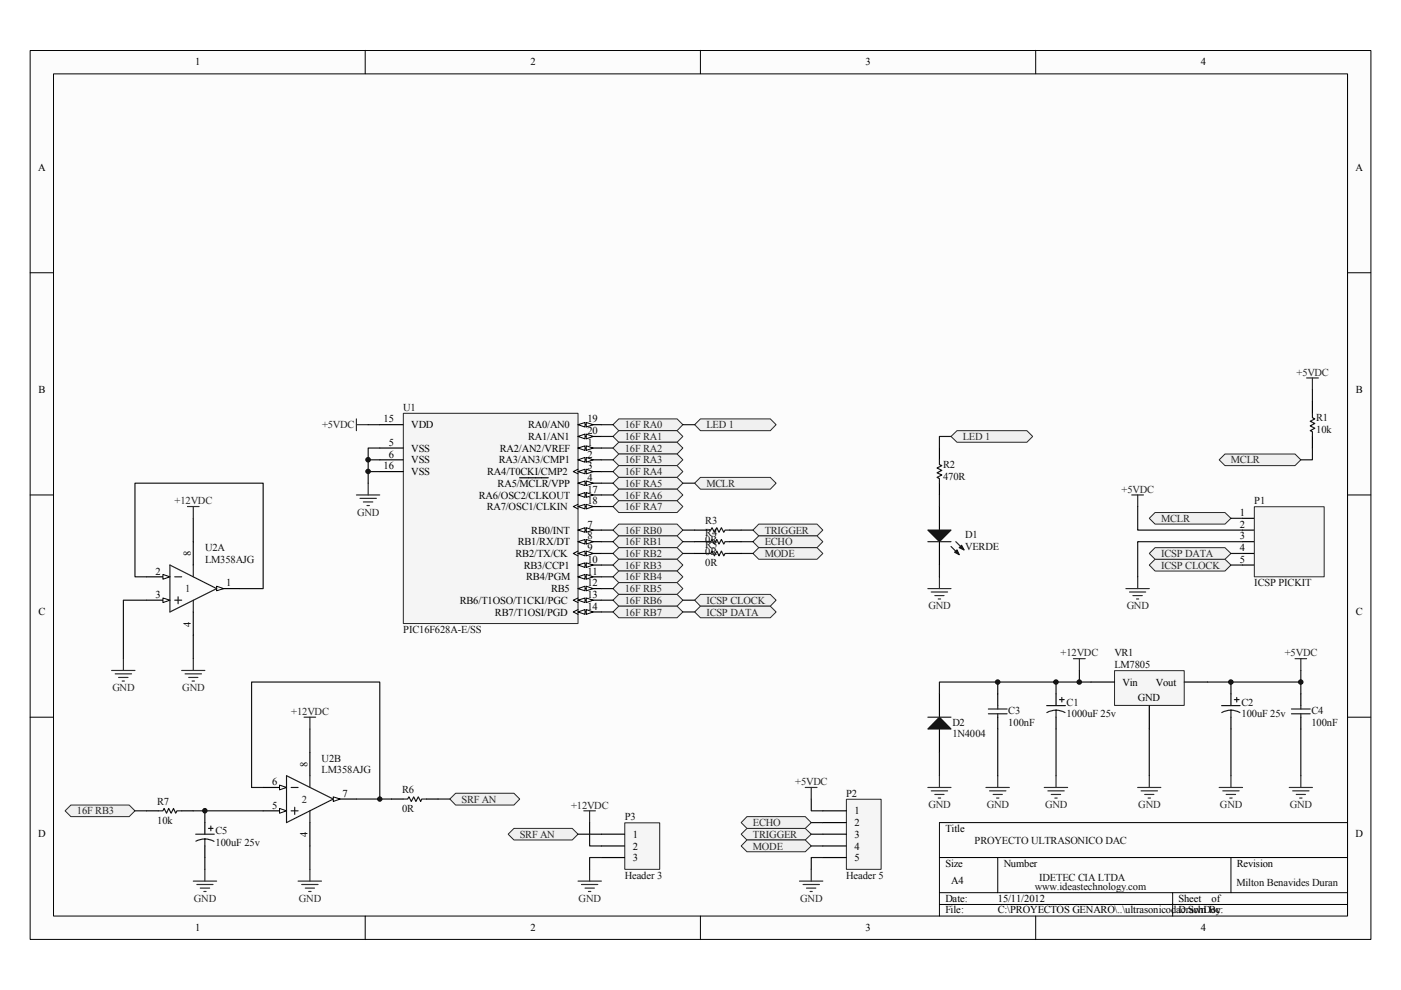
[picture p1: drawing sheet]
<svg xmlns="http://www.w3.org/2000/svg" width="297mm" height="210mm" viewBox="0 0 297 210" stroke-linecap="round" stroke-linejoin="round" font-family="sans-serif">
<path d="M6.4 10.8h284.3v188.4h-284.3z" fill="#fcfcfc"/>
<path d="M6.4 10.7h284.3v188.5h-284.3z" fill="none" stroke="#000" stroke-width=".21"/>
<path d="M11.4 15.7h274.3v178.5h-274.3z" fill="#fcfcfc"/>
<g fill="none" stroke="#000" stroke-width=".21">
<path d="M11.3 15.7h274.4v178.5h-274.4zM77.4 10.7v4.9M148.5 10.7v4.9M219.6 10.7v4.9M6.4 57.8h4.9M285.7 57.8h4.9M6.4 104.9h4.9M285.7 104.9h4.9M6.4 152.1h4.9M285.7 152.1h4.9M285.7 174.4h-86.5v19.8M77.4 194.2v5"/>
<path d="M148.5 194.2v5M199.2 181.8h86.5M199.2 189.3h86.5M199.2 191.8h86.5M211.5 181.8v7.5M219.6 194.2v5M248.6 189.3v4.9M261 181.8v7.5"/>
</g>
<path d="M85.6 87.7h37v44.5h-37z" fill="#f5f5f5"/>
<path d="M85.5 87.6h37.1v44.6h-37.1z" fill="none" stroke="#262626" stroke-width=".21"/>
<path d="M122.6 95h4.9" fill="none" stroke="#000" stroke-width=".25"/>
<path d="M122.6 95l1.4-.5v1z" fill="#fcfcfc"/>
<path d="M122.6 95l1.4-.5v1z" fill="none" stroke="#000" stroke-width=".21"/>
<path d="M124.3 94.5l1.5 .5-1.5 .5z" fill="#fcfcfc"/>
<path d="M124.3 94.5l1.5 .5-1.5 .5z" fill="none" stroke="#000" stroke-width=".21"/>
<path d="M122.6 97.5h4.9" fill="none" stroke="#000" stroke-width=".25"/>
<path d="M122.6 97.5l1.4-.5v1z" fill="#fcfcfc"/>
<path d="M122.6 97.5l1.4-.5v1z" fill="none" stroke="#000" stroke-width=".21"/>
<path d="M124.3 97l1.5 .5-1.5 .5z" fill="#fcfcfc"/>
<path d="M122.6 99.5l-1.1 .5 1.1 .5M124.3 97l1.5 .5-1.5 .5z" fill="none" stroke="#000" stroke-width=".21"/>
<path d="M122.6 100h4.9" fill="none" stroke="#000" stroke-width=".25"/>
<path d="M122.6 100l1.4-.5v1z" fill="#fcfcfc"/>
<path d="M122.6 100l1.4-.5v1z" fill="none" stroke="#000" stroke-width=".21"/>
<path d="M124.3 99.5l1.5 .5-1.5 .5z" fill="#fcfcfc"/>
<path d="M124.3 99.5l1.5 .5-1.5 .5z" fill="none" stroke="#000" stroke-width=".21"/>
<path d="M122.6 102.4h4.9" fill="none" stroke="#000" stroke-width=".25"/>
<path d="M122.6 102.4l1.4-.4v1z" fill="#fcfcfc"/>
<path d="M122.6 102.4l1.4-.4v1z" fill="none" stroke="#000" stroke-width=".21"/>
<path d="M124.3 102l1.5 .4-1.5 .6z" fill="#fcfcfc"/>
<path d="M124.3 102l1.5 .4-1.5 .6z" fill="none" stroke="#000" stroke-width=".21"/>
<path d="M80.5 95h5M80.5 97.5h5M110.2 101.3h6M122.6 112.4h4.9" fill="none" stroke="#000" stroke-width=".25"/>
<path d="M122.6 112.4l1.4-.5v1z" fill="#fcfcfc"/>
<path d="M122.6 112.4l1.4-.5v1z" fill="none" stroke="#000" stroke-width=".21"/>
<path d="M124.3 111.9l1.5 .5-1.5 .5z" fill="#fcfcfc"/>
<path d="M124.3 111.9l1.5 .5-1.5 .5z" fill="none" stroke="#000" stroke-width=".21"/>
<path d="M122.6 114.8h4.9" fill="none" stroke="#000" stroke-width=".25"/>
<path d="M122.6 114.8l1.4-.4v1z" fill="#fcfcfc"/>
<path d="M122.6 114.8l1.4-.4v1z" fill="none" stroke="#000" stroke-width=".21"/>
<path d="M124.3 114.4l1.5 .4-1.5 .6z" fill="#fcfcfc"/>
<path d="M122.6 116.8l-1.1 .5 1.1 .6M124.3 114.4l1.5 .4-1.5 .6z" fill="none" stroke="#000" stroke-width=".21"/>
<path d="M122.6 117.3h4.9" fill="none" stroke="#000" stroke-width=".25"/>
<path d="M122.6 117.3l1.4-.5v1.1z" fill="#fcfcfc"/>
<path d="M122.6 117.3l1.4-.5v1.1z" fill="none" stroke="#000" stroke-width=".21"/>
<path d="M124.3 116.8l1.5 .5-1.5 .6z" fill="#fcfcfc"/>
<path d="M124.3 116.8l1.5 .5-1.5 .6z" fill="none" stroke="#000" stroke-width=".21"/>
<path d="M122.6 119.8h4.9" fill="none" stroke="#000" stroke-width=".25"/>
<path d="M122.6 119.8l1.4-.5v1z" fill="#fcfcfc"/>
<path d="M122.6 119.8l1.4-.5v1z" fill="none" stroke="#000" stroke-width=".21"/>
<path d="M124.3 119.3l1.5 .5-1.5 .5z" fill="#fcfcfc"/>
<path d="M124.3 119.3l1.5 .5-1.5 .5z" fill="none" stroke="#000" stroke-width=".21"/>
<path d="M122.6 122.3h4.9" fill="none" stroke="#000" stroke-width=".25"/>
<path d="M122.6 122.3l1.4-.5v1z" fill="#fcfcfc"/>
<path d="M122.6 122.3l1.4-.5v1z" fill="none" stroke="#000" stroke-width=".21"/>
<path d="M124.3 121.8l1.5 .5-1.5 .5z" fill="#fcfcfc"/>
<path d="M124.3 121.8l1.5 .5-1.5 .5z" fill="none" stroke="#000" stroke-width=".21"/>
<path d="M122.6 124.8h4.9" fill="none" stroke="#000" stroke-width=".25"/>
<path d="M122.6 124.8l1.4-.5v1z" fill="#fcfcfc"/>
<path d="M122.6 124.8l1.4-.5v1z" fill="none" stroke="#000" stroke-width=".21"/>
<path d="M124.3 124.3l1.5 .5-1.5 .5z" fill="#fcfcfc"/>
<path d="M122.6 126.8l-1.1 .5 1.1 .5M124.3 124.3l1.5 .5-1.5 .5z" fill="none" stroke="#000" stroke-width=".21"/>
<path d="M122.6 127.3h4.9" fill="none" stroke="#000" stroke-width=".25"/>
<path d="M122.6 127.3l1.4-.5v1z" fill="#fcfcfc"/>
<path d="M122.6 127.3l1.4-.5v1z" fill="none" stroke="#000" stroke-width=".21"/>
<path d="M124.3 126.8l1.5 .5-1.5 .5z" fill="#fcfcfc"/>
<path d="M122.6 129.2l-1.1 .6 1.1 .5M124.3 126.8l1.5 .5-1.5 .5z" fill="none" stroke="#000" stroke-width=".21"/>
<path d="M122.6 129.8h4.9" fill="none" stroke="#000" stroke-width=".25"/>
<path d="M122.6 129.8l1.4-.6v1.1z" fill="#fcfcfc"/>
<path d="M122.6 129.8l1.4-.6v1.1z" fill="none" stroke="#000" stroke-width=".21"/>
<path d="M124.3 129.2l1.5 .6-1.5 .5z" fill="#fcfcfc"/>
<path d="M124.3 129.2l1.5 .6-1.5 .5z" fill="none" stroke="#000" stroke-width=".21"/>
<path d="M80.5 90h5M80.5 100h5M122.6 104.9h4.9" fill="none" stroke="#000" stroke-width=".25"/>
<path d="M122.6 104.9l1.4-.5v1.1z" fill="#fcfcfc"/>
<path d="M122.6 104.9l1.4-.5v1.1z" fill="none" stroke="#000" stroke-width=".21"/>
<path d="M124.3 104.4l1.5 .5-1.5 .6z" fill="#fcfcfc"/>
<path d="M122.6 106.9l-1.1 .5 1.1 .5M124.3 104.4l1.5 .5-1.5 .6z" fill="none" stroke="#000" stroke-width=".21"/>
<path d="M122.6 107.4h4.9" fill="none" stroke="#000" stroke-width=".25"/>
<path d="M122.6 107.4l1.4-.5v1z" fill="#fcfcfc"/>
<path d="M122.6 107.4l1.4-.5v1z" fill="none" stroke="#000" stroke-width=".21"/>
<path d="M124.3 106.9l1.5 .5-1.5 .5z" fill="#fcfcfc"/>
<path d="M124.3 106.9l1.5 .5-1.5 .5z" fill="none" stroke="#000" stroke-width=".21"/>
<path d="M122.6 90h4.9" fill="none" stroke="#000" stroke-width=".25"/>
<path d="M122.6 90l1.4-.4v1z" fill="#fcfcfc"/>
<path d="M122.6 90l1.4-.4v1z" fill="none" stroke="#000" stroke-width=".21"/>
<path d="M124.3 89.6l1.5 .4-1.5 .6z" fill="#fcfcfc"/>
<path d="M124.3 89.6l1.5 .4-1.5 .6z" fill="none" stroke="#000" stroke-width=".21"/>
<path d="M122.6 92.5h4.9" fill="none" stroke="#000" stroke-width=".25"/>
<path d="M122.6 92.5l1.4-.5v1z" fill="#fcfcfc"/>
<path d="M122.6 92.5l1.4-.5v1z" fill="none" stroke="#000" stroke-width=".21"/>
<path d="M124.3 92l1.5 .5-1.5 .5z" fill="#fcfcfc"/>
<path d="M124.3 92l1.5 .5-1.5 .5z" fill="none" stroke="#000" stroke-width=".21"/>
<path d="M236.3 142.2h14.8v7.4h-14.8z" fill="#f5f5f5"/>
<path d="M236.3 142.2h14.8v7.4h-14.8z" fill="none" stroke="#262626" stroke-width=".21"/>
<path d="M211.5 147.1v2.5M211.5 152.1v2.5M223.9 147.1v2.5M223.9 152.1v2.5M231.3 144.6h5M243.7 149.6v5M251.1 144.6h4.9M261 147.1v2.5M261 152.1v2.5M275.8 147.1v2.5M275.8 152.1v2.5" fill="none" stroke="#000" stroke-width=".25"/>
<g fill="none" stroke="#1c1c1c" stroke-width=".25">
<path d="M209.5 150.3h4M209.5 151.3h4M211.5 149.6v.7M211.5 151.3v.8M221.9 149.6h4M223.9 150.6l.8 .1 1.1 .4M223.9 150.6l-1.2 .2-.7 .3M223.9 150.6v1.5M224.6 148.3h1M225.1 147.9v.9M259 149.6h3.9M261 150.6l.8 .1 1.1 .4"/>
<path d="M261 150.6l-.8 .1-1.2 .4M261 150.6v1.5M261.7 148.3h1M262.2 147.9v.9M273.8 150.3h4M273.8 151.3h4M275.8 149.6v.7M275.8 151.3v.8"/>
</g>
<g fill="none" stroke="#0e0e0e" stroke-width=".25">
<path d="M78.1 90h2.4M80.5 95h-2.4v2.5M211.5 154.6v9.9M223.9 144.6v2.5M223.9 154.6v9.9M228.9 142.2v2.4M231.3 144.6h-19.8v2.5M243.7 154.6v9.9M256 144.6h5v2.5M261 154.6v9.9M261 144.6h14.8M275.8 142.2v4.9"/>
<path d="M275.8 154.6v9.9"/>
</g>
<g fill="none" stroke="#262626" stroke-width=".25">
<path d="M75.6 88.8v2.5M75.6 90h2.5M75.6 104.9h4.9M76.3 105.7h3.5M77 106.4h2M77.8 107.2h.5M78.1 102.4v2.5M227.6 139.7h2.5M228.9 139.7v2.5M274.6 139.7h2.4M275.8 139.7v2.5M209 167h5"/>
<path d="M209.8 167.7h3.5M210.6 168.4h1.9M211.3 169.2h.5M211.5 164.5v2.5M221.4 167h5M222.2 167.7h3.4M222.9 168.4h2M223.6 169.2h.6M223.9 164.5v2.5M241.2 167h4.9M241.9 167.7h3.5M242.7 168.4h1.9"/>
<path d="M243.4 169.2h.5M243.7 164.5v2.5M258.5 167h4.9M259.2 167.7h3.5M260 168.4h2M260.7 169.2h.5M261 164.5v2.5M273.3 167h5M274.1 167.7h3.4M274.8 168.4h2M275.5 169.2h.6M275.8 164.5v2.5"/>
</g>
<path d="M130 90l1.2-1.2h12.4l1.2 1.2-1.2 1.3h-12.4z" fill-rule="evenodd" fill="#f0f0f0"/>
<path d="M130 90l1.2-1.2h12.4l1.2 1.2-1.2 1.3h-12.4z" fill="none" stroke="#262626" stroke-width=".21"/>
<path d="M127.5 90h2.5" fill="none" stroke="#0e0e0e" stroke-width=".25"/>
<path d="M130 92.5l1.2-1.2h12.4l1.2 1.2-1.2 1.3h-12.4z" fill-rule="evenodd" fill="#f0f0f0"/>
<path d="M130 92.5l1.2-1.2h12.4l1.2 1.2-1.2 1.3h-12.4z" fill="none" stroke="#262626" stroke-width=".21"/>
<path d="M127.5 92.5h2.5" fill="none" stroke="#0e0e0e" stroke-width=".25"/>
<path d="M130 95l1.2-1.2h12.4l1.2 1.2-1.2 1.3h-12.4z" fill-rule="evenodd" fill="#f0f0f0"/>
<path d="M130 95l1.2-1.2h12.4l1.2 1.2-1.2 1.3h-12.4z" fill="none" stroke="#262626" stroke-width=".21"/>
<path d="M127.5 95h2.5" fill="none" stroke="#0e0e0e" stroke-width=".25"/>
<path d="M130 97.5l1.2-1.2h12.4l1.2 1.2-1.2 1.2h-12.4z" fill-rule="evenodd" fill="#f0f0f0"/>
<path d="M130 97.5l1.2-1.2h12.4l1.2 1.2-1.2 1.2h-12.4z" fill="none" stroke="#262626" stroke-width=".21"/>
<path d="M127.5 97.5h2.5" fill="none" stroke="#0e0e0e" stroke-width=".25"/>
<path d="M131.2 98.7h12.4l1.2 1.3-1.2 1.2h-12.4l-1.2-1.2z" fill-rule="evenodd" fill="#f0f0f0"/>
<path d="M131.2 98.7h12.4l1.2 1.3-1.2 1.2h-12.4l-1.2-1.2z" fill="none" stroke="#262626" stroke-width=".21"/>
<path d="M127.5 100h2.5" fill="none" stroke="#0e0e0e" stroke-width=".25"/>
<path d="M130 102.4l1.2-1.2h12.4l1.2 1.2-1.2 1.3h-12.4z" fill-rule="evenodd" fill="#f0f0f0"/>
<path d="M130 102.4l1.2-1.2h12.4l1.2 1.2-1.2 1.3h-12.4z" fill="none" stroke="#262626" stroke-width=".21"/>
<path d="M127.5 102.4h2.5" fill="none" stroke="#0e0e0e" stroke-width=".25"/>
<path d="M130 104.9l1.2-1.2h12.4l1.2 1.2-1.2 1.3h-12.4z" fill-rule="evenodd" fill="#f0f0f0"/>
<path d="M130 104.9l1.2-1.2h12.4l1.2 1.2-1.2 1.3h-12.4z" fill="none" stroke="#262626" stroke-width=".21"/>
<path d="M127.5 104.9h2.5" fill="none" stroke="#0e0e0e" stroke-width=".25"/>
<path d="M130 107.4l1.2-1.2h12.4l1.2 1.2-1.2 1.3h-12.4z" fill-rule="evenodd" fill="#f0f0f0"/>
<path d="M130 107.4l1.2-1.2h12.4l1.2 1.2-1.2 1.3h-12.4z" fill="none" stroke="#262626" stroke-width=".21"/>
<path d="M127.5 107.4h2.5" fill="none" stroke="#0e0e0e" stroke-width=".25"/>
<path d="M131.2 111.1h12.4l1.2 1.3-1.2 1.2h-12.4l-1.2-1.2z" fill-rule="evenodd" fill="#f0f0f0"/>
<path d="M131.2 111.1h12.4l1.2 1.3-1.2 1.2h-12.4l-1.2-1.2z" fill="none" stroke="#262626" stroke-width=".21"/>
<path d="M127.5 112.4h2.5" fill="none" stroke="#0e0e0e" stroke-width=".25"/>
<path d="M130 114.8l1.2-1.2h12.4l1.2 1.2-1.2 1.3h-12.4z" fill-rule="evenodd" fill="#f0f0f0"/>
<path d="M130 114.8l1.2-1.2h12.4l1.2 1.2-1.2 1.3h-12.4z" fill="none" stroke="#262626" stroke-width=".21"/>
<path d="M127.5 114.8h2.5" fill="none" stroke="#0e0e0e" stroke-width=".25"/>
<path d="M130 117.3l1.2-1.2h12.4l1.2 1.2-1.2 1.3h-12.4z" fill-rule="evenodd" fill="#f0f0f0"/>
<path d="M130 117.3l1.2-1.2h12.4l1.2 1.2-1.2 1.3h-12.4z" fill="none" stroke="#262626" stroke-width=".21"/>
<path d="M127.5 117.3h2.5" fill="none" stroke="#0e0e0e" stroke-width=".25"/>
<path d="M130 119.8l1.2-1.2h12.4l1.2 1.2-1.2 1.3h-12.4z" fill-rule="evenodd" fill="#f0f0f0"/>
<path d="M130 119.8l1.2-1.2h12.4l1.2 1.2-1.2 1.3h-12.4z" fill="none" stroke="#262626" stroke-width=".21"/>
<path d="M127.5 119.8h2.5" fill="none" stroke="#0e0e0e" stroke-width=".25"/>
<path d="M130 122.3l1.2-1.2h12.4l1.2 1.2-1.2 1.2h-12.4z" fill-rule="evenodd" fill="#f0f0f0"/>
<path d="M130 122.3l1.2-1.2h12.4l1.2 1.2-1.2 1.2h-12.4z" fill="none" stroke="#262626" stroke-width=".21"/>
<path d="M127.5 122.3h2.5" fill="none" stroke="#0e0e0e" stroke-width=".25"/>
<path d="M131.2 123.5h12.4l1.2 1.3-1.2 1.2h-12.4l-1.2-1.2z" fill-rule="evenodd" fill="#f0f0f0"/>
<path d="M131.2 123.5h12.4l1.2 1.3-1.2 1.2h-12.4l-1.2-1.2z" fill="none" stroke="#262626" stroke-width=".21"/>
<path d="M127.5 124.8h2.5" fill="none" stroke="#0e0e0e" stroke-width=".25"/>
<path d="M130 127.3l1.2-1.3h12.4l1.2 1.3-1.2 1.2h-12.4z" fill-rule="evenodd" fill="#f0f0f0"/>
<path d="M130 127.3l1.2-1.3h12.4l1.2 1.3-1.2 1.2h-12.4z" fill="none" stroke="#262626" stroke-width=".21"/>
<path d="M127.5 127.3h2.5" fill="none" stroke="#0e0e0e" stroke-width=".25"/>
<path d="M130 129.8l1.2-1.3h12.4l1.2 1.3-1.2 1.2h-12.4z" fill-rule="evenodd" fill="#f0f0f0"/>
<path d="M130 129.8l1.2-1.3h12.4l1.2 1.3-1.2 1.2h-12.4z" fill="none" stroke="#262626" stroke-width=".21"/>
<path d="M127.5 129.8h2.5" fill="none" stroke="#0e0e0e" stroke-width=".25"/>
<path d="M263.4 109.9h2.5M263.4 112.4h2.5M263.4 114.8h2.5M263.4 117.3h2.5M263.4 119.8h2.5" fill="none" stroke="#000" stroke-width=".25"/>
<path d="M266 107.5h14.8v14.8h-14.8z" fill="#f5f5f5"/>
<path d="M265.9 107.4h14.9v14.9h-14.9z" fill="none" stroke="#262626" stroke-width=".21"/>
<path d="M243.7 119.8l1.2-1.2h14.8l1.3 1.2-1.3 1.3h-14.8z" fill-rule="evenodd" fill="#f0f0f0"/>
<path d="M243.7 119.8l1.2-1.2h14.8l1.3 1.2-1.3 1.3h-14.8z" fill="none" stroke="#262626" stroke-width=".21"/>
<path d="M243.7 117.3l1.2-1.2h14.8l1.3 1.2-1.3 1.3h-14.8z" fill-rule="evenodd" fill="#f0f0f0"/>
<path d="M243.7 117.3l1.2-1.2h14.8l1.3 1.2-1.3 1.3h-14.8z" fill="none" stroke="#262626" stroke-width=".21"/>
<path d="M243.7 109.9l1.2-1.2h14.8l1.3 1.2-1.3 1.2h-14.8z" fill-rule="evenodd" fill="#f0f0f0"/>
<path d="M243.7 109.9l1.2-1.2h14.8l1.3 1.2-1.3 1.2h-14.8z" fill="none" stroke="#262626" stroke-width=".21"/>
<path d="M239.9 104.9h2.5M241.2 104.9v2.5M238.7 124.8h5M239.5 125.5h3.4M240.2 126.3h2M241 127h.4M241.2 122.3v2.5" fill="none" stroke="#262626" stroke-width=".25"/>
<path d="M241.2 107.4v5h22.2M261 109.9h2.4M261 117.3h2.4M261 119.8h2.4M263.4 114.8h-22.2v7.5" fill="none" stroke="#0e0e0e" stroke-width=".25"/>
<path d="M148.5 101.2h14.8l1.2 1.2-1.2 1.3h-14.8l-1.2-1.3z" fill-rule="evenodd" fill="#f0f0f0"/>
<path d="M148.5 101.2h14.8l1.2 1.2-1.2 1.3h-14.8l-1.2-1.3z" fill="none" stroke="#262626" stroke-width=".21"/>
<path d="M278.3 82.6v2.5M144.8 102.4h2.5" fill="none" stroke="#0e0e0e" stroke-width=".25"/>
<path d="M278.3 85.1v2.5M278.3 92.5v2.5" fill="none" stroke="#000" stroke-width=".25"/>
<path d="M278.3 87.6v1l.5 .2-1 .5 1 .5-1 .5 1 .5-1 .5 .5 .2v1" fill="none" stroke="#1c1c1c" stroke-width=".25"/>
<path d="M277 80.1h2.5M278.3 80.1v2.5" fill="none" stroke="#262626" stroke-width=".25"/>
<path d="M258.5 97.5l1.2-1.2h14.9l1.2 1.2-1.2 1.2h-14.9z" fill-rule="evenodd" fill="#f0f0f0"/>
<path d="M258.5 97.5l1.2-1.2h14.9l1.2 1.2-1.2 1.2h-14.9z" fill="none" stroke="#262626" stroke-width=".21"/>
<path d="M278.3 95v2.5h-2.5" fill="none" stroke="#0e0e0e" stroke-width=".25"/>
<path d="M31.1 171.9h2.5M38.5 171.9h2.5M43.4 174.4v2.5M43.4 179.4v2.4" fill="none" stroke="#000" stroke-width=".25"/>
<path d="M33.6 171.9h.9l.3-.5 .5 1 .5-1 .5 1 .5-1 .5 1 .2-.5h1M41.5 176.9h3.9M43.4 177.9l1.2 .2 .8 .3M43.4 177.9l-.8 .1-1.1 .3M43.4 177.9v1.5M44.2 175.6h1M44.7 175.1v1" fill="none" stroke="#1c1c1c" stroke-width=".25"/>
<path d="M13.8 171.9l1.2-1.2h12.4l1.2 1.2-1.2 1.2h-12.4z" fill-rule="evenodd" fill="#f0f0f0"/>
<path d="M13.8 171.9l1.2-1.2h12.4l1.2 1.2-1.2 1.2h-12.4z" fill="none" stroke="#262626" stroke-width=".21"/>
<path d="M41 186.8h4.9M41.7 187.5h3.5M42.5 188.3h1.9M43.2 189h.5M43.4 184.3v2.5" fill="none" stroke="#262626" stroke-width=".25"/>
<path d="M28.6 171.9h2.5M41 171.9h2.4v2.5M43.4 181.8v2.5" fill="none" stroke="#0e0e0e" stroke-width=".25"/>
<path d="M65.7 159.5v5M65.7 174.4v5M70.7 169.4h4.9" fill="none" stroke="#000" stroke-width=".25"/>
<path d="M70.7 169l1.4 .4-1.4 .5z" fill="#fcfcfc"/>
<path d="M70.7 169l1.4 .4-1.4 .5z" fill="none" stroke="#000" stroke-width=".21"/>
<path d="M55.8 171.9h4.9" fill="none" stroke="#000" stroke-width=".25"/>
<path d="M59.3 171.4l1.4 .5-1.4 .5z" fill="#fcfcfc"/>
<path d="M59.3 171.4l1.4 .5-1.4 .5z" fill="none" stroke="#000" stroke-width=".21"/>
<path d="M55.8 167h4.9" fill="none" stroke="#000" stroke-width=".25"/>
<path d="M59.3 166.5l1.4 .5-1.4 .5z" fill="#fcfcfc"/>
<path d="M59.3 166.5l1.4 .5-1.4 .5z" fill="none" stroke="#000" stroke-width=".21"/>
<path d="M60.7 164.5l10 4.9-10 5zM61.7 171.9h1.5M61.7 167h1.5M62.5 171.2v1.5M65.7 164.5v2.5M65.7 171.9v2.5" fill="none" stroke="#1c1c1c" stroke-width=".25"/>
<path d="M63.2 186.8h5M64 187.5h3.4M64.7 188.3h2M65.4 189h.6M65.7 184.3v2.5" fill="none" stroke="#262626" stroke-width=".25"/>
<path d="M65.7 154.6v4.9M43.4 171.9h12.4M55.8 167h-2.5v-22.4h27.2v24.8h-4.9M65.7 179.4v4.9" fill="none" stroke="#0e0e0e" stroke-width=".25"/>
<path d="M107.7 176.9l1.3-1.3h12.3l1.3 1.3-1.3 1.2h-12.3z" fill-rule="evenodd" fill="#f0f0f0"/>
<path d="M107.7 176.9l1.3-1.3h12.3l1.3 1.3-1.3 1.2h-12.3z" fill="none" stroke="#262626" stroke-width=".21"/>
<path d="M80.5 169.4h2.5" fill="none" stroke="#0e0e0e" stroke-width=".25"/>
<path d="M179.5 169.5h7.3v14.8h-7.3z" fill="#f5f5f5"/>
<path d="M179.5 169.5h7.3v14.8h-7.3z" fill="none" stroke="#262626" stroke-width=".21"/>
<path d="M174.5 171.9h4.9M174.5 174.4h4.9M174.5 176.9h4.9M174.5 179.4h4.9M174.5 181.8h4.9" fill="none" stroke="#000" stroke-width=".25"/>
<path d="M170.7 167h2.5M172 167v2.4M169.5 186.8h5M170.3 187.5h3.4M171 188.3h2M171.7 189h.5M172 184.3v2.5" fill="none" stroke="#262626" stroke-width=".25"/>
<path d="M157.1 176.9l1.3-1.3h12.3l1.3 1.3-1.3 1.2h-12.3z" fill-rule="evenodd" fill="#f0f0f0"/>
<path d="M157.1 176.9l1.3-1.3h12.3l1.3 1.3-1.3 1.2h-12.3z" fill="none" stroke="#262626" stroke-width=".21"/>
<path d="M158.4 173.1h12.3l1.3 1.3-1.3 1.2h-12.3l-1.3-1.2z" fill-rule="evenodd" fill="#f0f0f0"/>
<path d="M158.4 173.1h12.3l1.3 1.3-1.3 1.2h-12.3l-1.3-1.2z" fill="none" stroke="#262626" stroke-width=".21"/>
<path d="M158.4 178.1h12.3l1.3 1.3-1.3 1.2h-12.3l-1.3-1.2z" fill-rule="evenodd" fill="#f0f0f0"/>
<path d="M158.4 178.1h12.3l1.3 1.3-1.3 1.2h-12.3l-1.3-1.2z" fill="none" stroke="#262626" stroke-width=".21"/>
<path d="M172 169.4v2.5h2.5M172 179.4h2.5M172 176.9h2.5M172 174.4h2.5M174.5 181.8h-2.5v2.5" fill="none" stroke="#0e0e0e" stroke-width=".25"/>
<path d="M132.5 174.5h7.4v9.8h-7.4z" fill="#f5f5f5"/>
<path d="M132.5 174.5h7.4v9.8h-7.4z" fill="none" stroke="#262626" stroke-width=".21"/>
<path d="M199.2 147.1v5M199.2 154.6v4.9M127.5 176.9h4.9M127.5 179.4h4.9M127.5 181.8h4.9" fill="none" stroke="#000" stroke-width=".25"/>
<path d="M123.8 171.9h2.4M125 171.9v2.5" fill="none" stroke="#262626" stroke-width=".25"/>
<path d="M199.2 152.1l2.4 2.5h-4.9z" fill="#1c1c1c"/>
<path d="M196.7 152.1h4.9M199.2 152.1l2.4 2.5h-4.9z" fill="none" stroke="#1c1c1c" stroke-width=".25"/>
<path d="M196.7 167h4.9M197.4 167.7h3.5M198.2 168.4h2M198.9 169.2h.5M199.2 164.5v2.5M122.6 186.8h4.9M123.3 187.5h3.4M124 188.3h2M124.8 189h.5M125 184.3v2.5" fill="none" stroke="#262626" stroke-width=".25"/>
<path d="M199.2 159.5v5M211.5 144.6h-12.3v2.5M122.6 176.9h4.9M125 174.4v5h2.5M127.5 181.8h-2.5v2.5" fill="none" stroke="#0e0e0e" stroke-width=".25"/>
<path d="M96.6 168.2h12.4l1.2 1.2-1.2 1.3h-12.4l-1.2-1.3z" fill-rule="evenodd" fill="#f0f0f0"/>
<path d="M96.6 168.2h12.4l1.2 1.2-1.2 1.3h-12.4l-1.2-1.3z" fill="none" stroke="#262626" stroke-width=".21"/>
<path d="M148.5 126h14.8l1.2 1.3-1.2 1.2h-14.8l-1.2-1.2z" fill-rule="evenodd" fill="#f0f0f0"/>
<path d="M148.5 126h14.8l1.2 1.3-1.2 1.2h-14.8l-1.2-1.2z" fill="none" stroke="#262626" stroke-width=".21"/>
<path d="M148.5 128.5h14.8l1.2 1.3-1.2 1.2h-14.8l-1.2-1.2z" fill-rule="evenodd" fill="#f0f0f0"/>
<path d="M148.5 128.5h14.8l1.2 1.3-1.2 1.2h-14.8l-1.2-1.2z" fill="none" stroke="#262626" stroke-width=".21"/>
<path d="M144.8 127.3h2.5M144.8 129.8h2.5" fill="none" stroke="#0e0e0e" stroke-width=".25"/>
<path d="M160.9 111.1h12.3l1.3 1.3-1.3 1.2h-12.3l-1.3-1.2z" fill-rule="evenodd" fill="#f0f0f0"/>
<path d="M160.9 111.1h12.3l1.3 1.3-1.3 1.2h-12.3l-1.3-1.2z" fill="none" stroke="#262626" stroke-width=".21"/>
<path d="M159.6 114.8l1.3-1.2h12.3l1.3 1.2-1.3 1.3h-12.3z" fill-rule="evenodd" fill="#f0f0f0"/>
<path d="M159.6 114.8l1.3-1.2h12.3l1.3 1.2-1.3 1.3h-12.3z" fill="none" stroke="#262626" stroke-width=".21"/>
<path d="M159.6 117.3l1.3-1.2h12.3l1.3 1.2-1.3 1.3h-12.3z" fill-rule="evenodd" fill="#f0f0f0"/>
<path d="M159.6 117.3l1.3-1.2h12.3l1.3 1.2-1.3 1.3h-12.3z" fill="none" stroke="#262626" stroke-width=".21"/>
<path d="M144.8 112.4h2.5M144.8 114.8h2.5M144.8 117.3h2.5" fill="none" stroke="#0e0e0e" stroke-width=".25"/>
<path d="M199.2 95v2.5M199.2 102.4v2.5M199.2 107.4v5M199.2 114.8v5" fill="none" stroke="#000" stroke-width=".25"/>
<path d="M199.2 97.5v1l.5 .2-1 .5 1 .5-1 .5 1 .5-1 .5 .5 .3v.9" fill="none" stroke="#1c1c1c" stroke-width=".25"/>
<path d="M196.7 112.4h4.9l-2.4 2.4z" fill="#1c1c1c"/>
<path d="M196.7 112.4h4.9l-2.4 2.4zM201.6 115.9l1.8 1.7M202.6 114.8l1.8 1.8" fill="none" stroke="#1c1c1c" stroke-width=".25"/>
<path d="M202.4 117.1l.5-.5 .5 1z" fill="#1c1c1c"/>
<path d="M202.9 116.6l.5 1-1-.5z" fill="none" stroke="#1c1c1c" stroke-width=".25"/>
<path d="M203.9 115.6l.5 1-1-.5z" fill="#1c1c1c"/>
<path d="M196.7 114.8h4.9M203.4 116.1l.5-.5 .5 1z" fill="none" stroke="#1c1c1c" stroke-width=".25"/>
<path d="M201.6 92.5h-2.4v2.5M199.2 104.9v2.5M199.2 119.8v2.5" fill="none" stroke="#0e0e0e" stroke-width=".25"/>
<path d="M196.7 124.8h4.9M197.4 125.5h3.5M198.2 126.3h2M198.9 127h.5M199.2 122.3v2.5" fill="none" stroke="#262626" stroke-width=".25"/>
<path d="M201.6 92.5l1.3-1.2h14.8l1.2 1.2-1.2 1.3h-14.8z" fill-rule="evenodd" fill="#f0f0f0"/>
<path d="M201.6 92.5l1.3-1.2h14.8l1.2 1.2-1.2 1.3h-14.8z" fill="none" stroke="#262626" stroke-width=".21"/>
<path d="M147.3 90l1.2-1.2h14.8l1.2 1.2-1.2 1.3h-14.8z" fill-rule="evenodd" fill="#f0f0f0"/>
<path d="M147.3 90l1.2-1.2h14.8l1.2 1.2-1.2 1.3h-14.8z" fill="none" stroke="#262626" stroke-width=".21"/>
<path d="M144.8 90h2.5" fill="none" stroke="#0e0e0e" stroke-width=".25"/>
<path d="M41 114.8v5M45.9 124.8h5" fill="none" stroke="#000" stroke-width=".25"/>
<path d="M45.9 124.3l1.5 .5-1.5 .5z" fill="#fcfcfc"/>
<path d="M45.9 124.3l1.5 .5-1.5 .5z" fill="none" stroke="#000" stroke-width=".21"/>
<path d="M31.1 127.3h4.9M41 129.8v4.9" fill="none" stroke="#000" stroke-width=".25"/>
<path d="M34.5 126.8l1.5 .5-1.5 .5z" fill="#fcfcfc"/>
<path d="M34.5 126.8l1.5 .5-1.5 .5z" fill="none" stroke="#000" stroke-width=".21"/>
<path d="M31.1 122.3h4.9" fill="none" stroke="#000" stroke-width=".25"/>
<path d="M34.5 121.8l1.5 .5-1.5 .5z" fill="#fcfcfc"/>
<path d="M34.5 121.8l1.5 .5-1.5 .5z" fill="none" stroke="#000" stroke-width=".21"/>
<path d="M36 119.8l9.9 5-9.9 5zM41 119.8v2.5M149.7 112.4h1l.3-.5 .5 1 .5-1 .4 1 .5-1 .6 1 .2-.5h1M149.7 114.8h1l.3-.4 .5 1 .5-1 .4 1 .5-1 .6 1 .2-.6h1M149.7 117.3h1l.3-.5 .5 1.1 .5-1.1 .4 1.1 .5-1.1 .6 1.1 .2-.6h1M37 127.3h1.5M37 122.3h1.5M37.8 126.5v1.5M41 127.3v2.5M85.5 169.4h.9l.3-.4 .5 .9 .5-.9 .5 .9 .5-.9 .5 .9 .2-.5h1" fill="none" stroke="#1c1c1c" stroke-width=".25"/>
<g fill="none" stroke="#262626" stroke-width=".25">
<path d="M39.8 107.4h2.4M41 107.4v2.5M26.2 139.7v2.5M41 139.7v2.5M23.7 142.2h4.9M24.4 142.9h3.5M25.1 143.6h2M25.9 144.4h.5M38.5 142.2h4.9M39.2 142.9h3.5M40 143.6h2M40.7 144.4h.5"/>
<path d="M64.5 152.1h2.4M65.7 152.1v2.5"/>
</g>
<path d="M80.5 100h-2.4v2.4M80.5 97.5h-2.4v2.5M41 109.9v4.9M157.1 112.4h2.5M157.1 114.8h2.5M157.1 117.3h2.5M31.1 122.3h-2.5v-19.9h27.2v22.4h-4.9M31.1 127.3h-4.9v12.4M41 134.7v5M92.9 169.4h2.5" fill="none" stroke="#0e0e0e" stroke-width=".25"/>
<path d="M147.3 112.4h2.4M147.3 114.8h2.4M147.3 117.3h2.4M154.7 112.4h2.4M154.7 114.8h2.4M154.7 117.3h2.4M83 169.4h2.5M90.4 169.4h2.5" fill="none" stroke="#000" stroke-width=".25"/>
<circle cx="43.4" cy="171.9" r=".48" fill="#0e0e0e"/>
<circle cx="43.4" cy="171.9" r=".48" fill="none" stroke="#0e0e0e" stroke-width=".21"/>
<circle cx="78.1" cy="99.9" r=".48" fill="#0e0e0e"/>
<circle cx="78.1" cy="99.9" r=".48" fill="none" stroke="#0e0e0e" stroke-width=".21"/>
<circle cx="78" cy="97.5" r=".49" fill="#0e0e0e"/>
<circle cx="78" cy="97.5" r=".49" fill="none" stroke="#0e0e0e" stroke-width=".21"/>
<circle cx="80.5" cy="169.4" r=".46" fill="#0e0e0e"/>
<circle cx="80.5" cy="169.4" r=".46" fill="none" stroke="#0e0e0e" stroke-width=".21"/>
<circle cx="211.5" cy="144.6" r=".48" fill="#0e0e0e"/>
<circle cx="211.5" cy="144.6" r=".48" fill="none" stroke="#0e0e0e" stroke-width=".21"/>
<circle cx="223.9" cy="144.6" r=".48" fill="#0e0e0e"/>
<circle cx="223.9" cy="144.6" r=".48" fill="none" stroke="#0e0e0e" stroke-width=".21"/>
<circle cx="228.8" cy="144.6" r=".48" fill="#0e0e0e"/>
<circle cx="228.8" cy="144.6" r=".48" fill="none" stroke="#0e0e0e" stroke-width=".21"/>
<circle cx="261" cy="144.6" r=".48" fill="#0e0e0e"/>
<circle cx="261" cy="144.6" r=".48" fill="none" stroke="#0e0e0e" stroke-width=".21"/>
<circle cx="275.8" cy="144.6" r=".48" fill="#0e0e0e"/>
<circle cx="275.8" cy="144.6" r=".48" fill="none" stroke="#0e0e0e" stroke-width=".21"/>
<g font-size="2.2">
<text x="41.4" y="13.9">1</text>
<text x="112.5" y="13.9">2</text>
<text x="183.5" y="13.9">3</text>
<text x="254.6" y="13.9">4</text>
<text x="8.1" y="36.2">A</text>
<text x="287.4" y="36.2">A</text>
<text x="8.1" y="83.3">B</text>
<text x="287.5" y="83.3">B</text>
<text x="81.3" y="89.6">15</text>
<text x="124.5" y="89.6">19</text>
<text x="82.4" y="94.5">5</text>
<text x="87.2" y="95.8">VSS</text>
<text x="87.2" y="90.8">VDD</text>
<text x="106" y="95.8">RA2/AN2/VREF</text>
<text x="112" y="90.8">RA0/AN0</text>
<text x="112" y="93.3">RA1/AN1</text>
<text x="124.5" y="92.1">20</text>
<text x="124.5" y="94.5">1</text>
<text x="81.3" y="99.5">16</text>
<text x="82.4" y="97">6</text>
<text x="87.2" y="98.3">VSS</text>
<text x="87.2" y="100.8">VSS</text>
<text x="103.3" y="100.8">RA4/T0CKI/CMP2</text>
<text x="105.7" y="98.3">RA3/AN3/CMP1</text>
<text x="124.5" y="99.5">3</text>
<text x="124.5" y="102">4</text>
<text x="124.5" y="97">2</text>
<text x="101.5" y="105.7">RA6/OSC2/CLKOUT</text>
<text x="105.5" y="103.2">RA5/MCLR/VPP</text>
<text x="124.5" y="104.5">17</text>
<text x="124.5" y="106.9">18</text>
<text x="103.2" y="108.2">RA7/OSC1/CLKIN</text>
<text x="112.6" y="113.2">RB0/INT</text>
<text x="124.5" y="111.9">7</text>
<text x="262.8" y="109.4">1</text>
<text x="262.8" y="111.9">2</text>
<text x="40.5" y="117.9" transform="rotate(-90 40.5 117.9)">8</text>
<text x="109.3" y="118.1">RB2/TX/CK</text>
<text x="109.8" y="115.6">RB1/RX/DT</text>
<text x="124.5" y="116.9">9</text>
<text x="124.5" y="114.4">8</text>
<text x="124.5" y="119.3">10</text>
<text x="262.8" y="114.4">3</text>
<text x="262.8" y="116.9">4</text>
<text x="262.8" y="119.3">5</text>
<text x="33" y="121.8">2</text>
<text x="47.9" y="124.3">1</text>
<text x="111" y="120.6">RB3/CCP1</text>
<text x="111.6" y="123.1">RB4/PGM</text>
<text x="116.8" y="125.6">RB5</text>
<text x="124.5" y="124.3">12</text>
<text x="124.5" y="121.8">11</text>
<text x="8.1" y="130.4">C</text>
<text x="33" y="126.8">3</text>
<text x="97.5" y="128">RB6/T1OSO/T1CKI/PGC</text>
<text x="104.9" y="130.5">RB7/T1OSI/PGD</text>
<text x="124.5" y="126.8">13</text>
<text x="124.5" y="129.3">14</text>
<text x="287.5" y="130.4">C</text>
<text x="40.5" y="132.9" transform="rotate(-90 40.5 132.9)">4</text>
<text x="238" y="145.4">Vin</text>
<text x="241.2" y="148.6">GND</text>
<text x="245.1" y="145.4">Vout</text>
<text x="57.7" y="166.5">6</text>
<text x="65.2" y="162.5" transform="rotate(-90 65.2 162.5)">8</text>
<text x="57.7" y="171.4">5</text>
<text x="72.6" y="169">7</text>
<text x="181.1" y="172.7">1</text>
<text x="8.1" y="177.5">D</text>
<text x="65.2" y="177.5" transform="rotate(-90 65.2 177.5)">4</text>
<text x="134.2" y="177.6">1</text>
<text x="181.1" y="175.2">2</text>
<text x="181.1" y="177.6">3</text>
<text x="200.4" y="176.3">Title</text>
<text x="287.4" y="177.5">D</text>
<text x="134.2" y="180.1">2</text>
<text x="134.2" y="182.6">3</text>
<text x="181.1" y="180.1">4</text>
<text x="181.1" y="182.6">5</text>
<text x="200.4" y="183.8">Size</text>
<text x="212.8" y="183.8">Number</text>
<text x="262.2" y="183.8">Revision</text>
<text x="200.4" y="191.2">Date:</text>
<text x="201.7" y="187.5">A4</text>
<text x="211.5" y="191.2">15/11/2012</text>
<text x="249.9" y="191.2">Sheet</text>
<text x="256.9" y="191.2">of</text>
<text x="41.4" y="197.4">1</text>
<text x="112.5" y="197.4">2</text>
<text x="183.5" y="197.4">3</text>
<text x="200.4" y="193.7">File:</text>
<text x="211.5" y="193.7">C:\PROYECTOS GENARO\..\ultrasonicodac.SchDoc</text>
<text x="249.9" y="193.7">Drawn By:</text>
<text x="254.6" y="197.4">4</text>
</g>
<g font-size="2.2" fill="#262626">
<text x="274.9" y="79.7">+5VDC</text>
<text x="68.3" y="90.8">+5VDC</text>
<text x="132.5" y="90.8">16F RA0</text>
<text x="132.5" y="93.3">16F RA1</text>
<text x="132.5" y="95.8">16F RA2</text>
<text x="149.8" y="90.8">LED 1</text>
<text x="204.1" y="93.3">LED 1</text>
<text x="132.5" y="98.3">16F RA3</text>
<text x="132.5" y="100.8">16F RA4</text>
<text x="261" y="98.3">MCLR</text>
<text x="37" y="106.9">+12VDC</text>
<text x="132.5" y="103.2">16F RA5</text>
<text x="132.5" y="105.7">16F RA6</text>
<text x="149.8" y="103.2">MCLR</text>
<text x="237.8" y="104.5">+5VDC</text>
<text x="75.7" y="109.3">GND</text>
<text x="132.5" y="108.2">16F RA7</text>
<text x="132.5" y="113.2">16F RB0</text>
<text x="162.1" y="113.2">TRIGGER</text>
<text x="246.2" y="110.7">MCLR</text>
<text x="132.5" y="115.6">16F RB1</text>
<text x="132.5" y="118.1">16F RB2</text>
<text x="162.1" y="115.6">ECHO</text>
<text x="162.1" y="118.1">MODE</text>
<text x="246.2" y="118.1">ICSP DATA</text>
<text x="132.5" y="120.6">16F RB3</text>
<text x="132.5" y="123.1">16F RB4</text>
<text x="132.5" y="125.6">16F RB5</text>
<text x="246.2" y="120.6">ICSP CLOCK</text>
<text x="132.5" y="128">16F RB6</text>
<text x="132.5" y="130.5">16F RB7</text>
<text x="149.8" y="128">ICSP CLOCK</text>
<text x="149.8" y="130.5">ICSP DATA</text>
<text x="196.8" y="129.2">GND</text>
<text x="238.9" y="129.2">GND</text>
<text x="224.9" y="139.2">+12VDC</text>
<text x="272.4" y="139.2">+5VDC</text>
<text x="23.8" y="146.6">GND</text>
<text x="38.6" y="146.6">GND</text>
<text x="61.7" y="151.6">+12VDC</text>
<text x="168.6" y="166.5">+5VDC</text>
<text x="16.3" y="172.7">16F RB3</text>
<text x="97.8" y="170.2">SRF AN</text>
<text x="121.1" y="171.4">+12VDC</text>
<text x="196.8" y="171.4">GND</text>
<text x="209.2" y="171.4">GND</text>
<text x="221.6" y="171.4">GND</text>
<text x="241.3" y="171.4">GND</text>
<text x="258.7" y="171.4">GND</text>
<text x="273.5" y="171.4">GND</text>
<text x="110.2" y="177.6">SRF AN</text>
<text x="159.6" y="177.6">TRIGGER</text>
<text x="159.6" y="175.2">ECHO</text>
<text x="159.6" y="180.1">MODE</text>
<text x="41.1" y="191.2">GND</text>
<text x="63.4" y="191.2">GND</text>
<text x="122.7" y="191.2">GND</text>
<text x="169.7" y="191.2">GND</text>
</g>
<g font-size="2.2" fill="#0e0e0e">
<text x="85.5" y="87.1">U1</text>
<text x="279" y="89.3">R1</text>
<text x="279" y="91.8">10k</text>
<text x="199.9" y="99.2">R2</text>
<text x="199.9" y="101.7">470R</text>
<text x="265.9" y="106.9">P1</text>
<text x="149.5" y="111.2">R3</text>
<text x="149.5" y="113.6">R4</text>
<text x="43.5" y="116.9">U2A</text>
<text x="43.5" y="119.3">LM358AJG</text>
<text x="149.5" y="115.1">0R</text>
<text x="149.5" y="117.6">0R</text>
<text x="149.5" y="116.1">R5</text>
<text x="204.6" y="114.1">D1</text>
<text x="204.6" y="116.6">VERDE</text>
<text x="149.5" y="120.1">0R</text>
<text x="265.9" y="124.3">ICSP PICKIT</text>
<text x="85.5" y="134.2">PIC16F628A-E/SS</text>
<text x="236.3" y="139.2">VR1</text>
<text x="236.3" y="141.6">LM7805</text>
<text x="226.1" y="149.6">C1</text>
<text x="263.2" y="149.6">C2</text>
<text x="201.9" y="153.8">D2</text>
<text x="213.8" y="151.3">C3</text>
<text x="213.8" y="153.8">100nF</text>
<text x="226.1" y="152.1">1000uF 25v</text>
<text x="263.2" y="152.1">100uF 25v</text>
<text x="278" y="151.3">C4</text>
<text x="278" y="153.8">100nF</text>
<text x="68.2" y="161.5">U2B</text>
<text x="201.9" y="156.3">1N4004</text>
<text x="68.2" y="164">LM358AJG</text>
<text x="33.3" y="170.7">R7</text>
<text x="85.3" y="168.2">R6</text>
<text x="85.3" y="172.2">0R</text>
<text x="132.5" y="173.9">P3</text>
<text x="179.4" y="169">P2</text>
<text x="33.3" y="174.7">10k</text>
<text x="45.7" y="176.9">C5</text>
<text x="45.7" y="179.4">100uF 25v</text>
<text x="206.6" y="178.9">PROYECTO ULTRASONICO DAC</text>
<text x="132.5" y="186.3">Header 3</text>
<text x="179.4" y="186.3">Header 5</text>
<text x="219.4" y="188.7">www.ideastechnology.com</text>
<text x="220.3" y="186.8">IDETEC CIA LTDA</text>
<text x="262.2" y="187.7">Milton Benavides Duran</text>
</g>
<g font-size="2.2" fill="#1c1c1c">
<text x="39.3" y="125.6">1</text>
<text x="64" y="170.2">2</text>
</g>
</svg>
